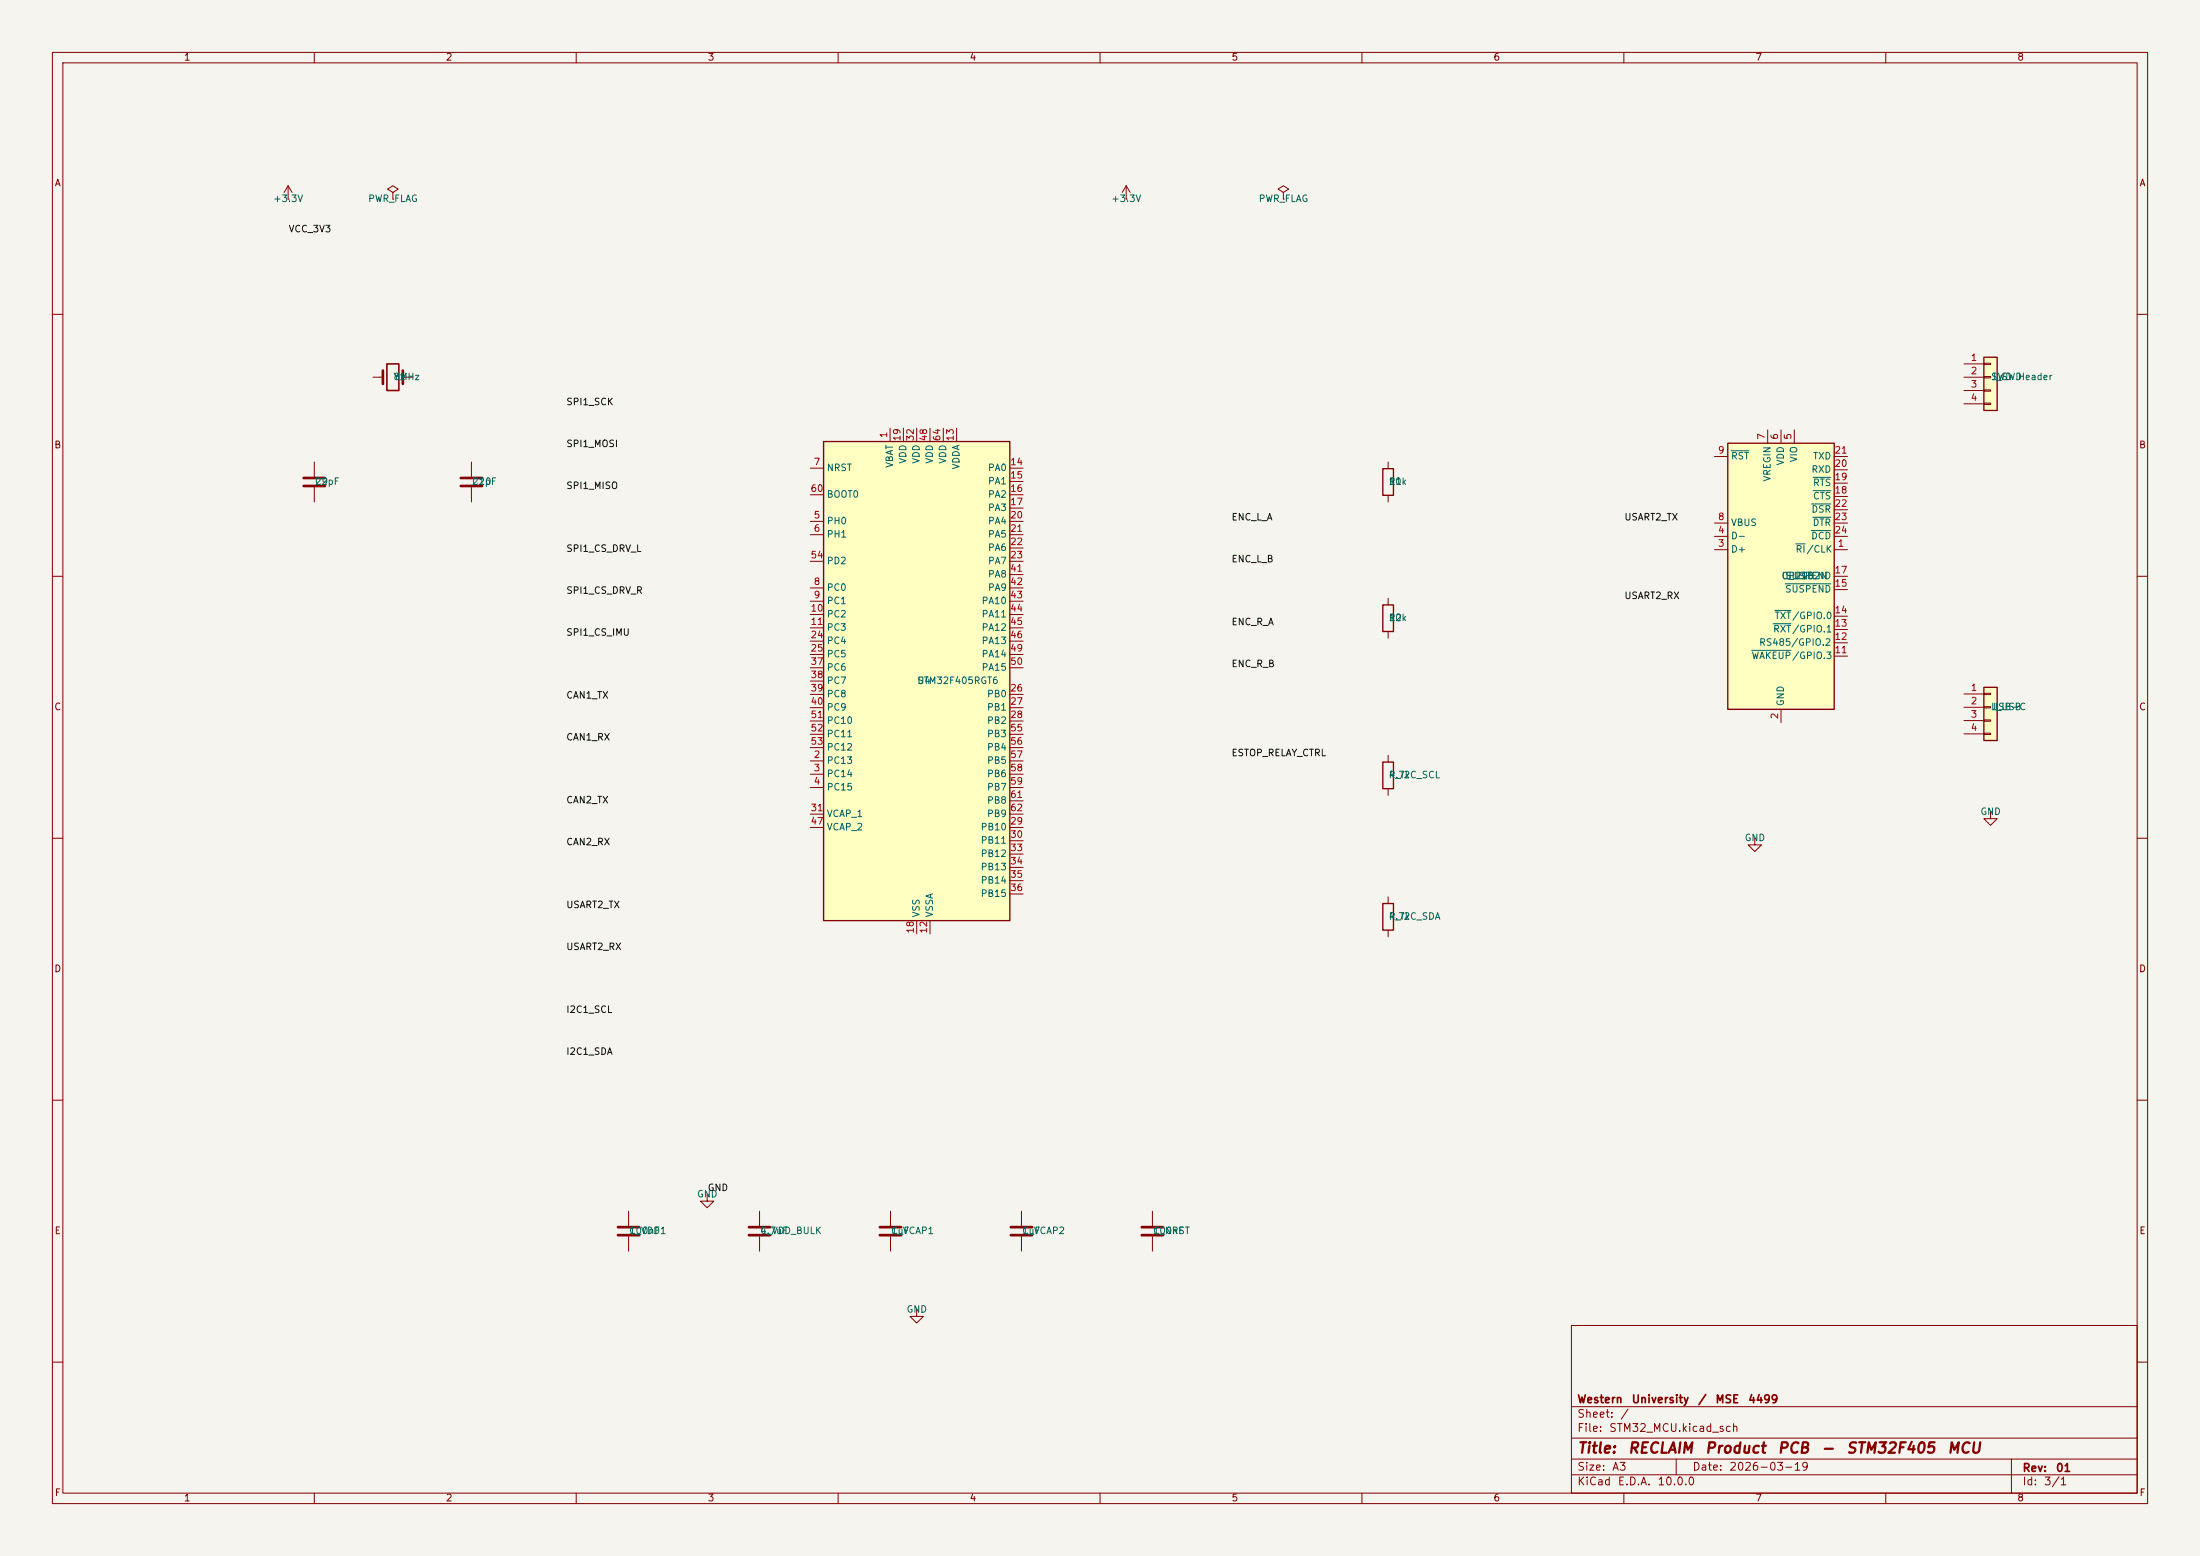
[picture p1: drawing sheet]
<svg xmlns="http://www.w3.org/2000/svg" width="420mm" height="297mm" viewBox="0 0 420 297" stroke-linecap="round" stroke-linejoin="round" font-family="sans-serif">
<path d="M0 0h420v297h-420z" fill="#f5f4ef" stroke="#f5f4ef" stroke-width=".19"/>
<g fill="none" stroke="#840000" stroke-width=".19">
<path d="M10 10h400v277h-400zM12 12h396v273h-396zM60 10v2M110 10v2M160 10v2M210 10v2M260 10v2M310 10v2M360 10v2M10 60h2M408 60h2M10 110h2"/>
<path d="M408 110h2M10 160h2M408 160h2M10 210h2M408 210h2M135 228v1.3h1.3l-1.3 1.2-1.3-1.2h1.3M135 228h.1M300 253h108v32h-108zM10 260h2M300 278.5h108M300 274.5h108M300 268.5h108"/>
<path d="M320 278.5v3M384 278.5v6.5M408 260h2M60 285v2M110 285v2M160 285v2M210 285v2M260 285v2M300 281.5h108M310 285v2M360 285v2"/>
</g>
<path d="M157.2 84.3h35.6v91.4h-35.6z" fill="#ffffc2"/>
<path d="M157.2 84.3h35.6v91.4h-35.6zM264 89.5h2v5h-2zM264 115.5h2v5h-2zM264 145.5h2v5h-2zM264 172.5h2v5h-2z" fill="none" stroke="#840000" stroke-width=".25"/>
<g fill="none" stroke="#840000" stroke-width=".19">
<path d="M215 38h.1M215 35.5l-.8 1.2M215 35.5l.8 1.2M215 35.5v2.5M245 36.7l1-.6-1-.6-1 .6 1 .6v1.3M245 38h.1M154.7 99.5h2.5M154.7 89.4h2.5M154.7 94.4h2.5M169.9 81.7v2.6M172.5 81.7v2.6M175 81.7v2.6"/>
<path d="M177.5 81.7v2.6M180.1 81.7v2.6M182.6 81.7v2.6M192.8 99.5h2.5M192.8 89.4h2.5M192.8 91.9h2.5M192.8 94.4h2.5M192.8 97h2.5M265 88.2v1.3M265 94.5v1.3M154.7 102.1h2.5M154.7 112.2h2.5"/>
<path d="M154.7 114.8h2.5M154.7 117.3h2.5M154.7 119.8h2.5M154.7 107.1h2.5M192.8 102.1h2.5M192.8 112.2h2.5M192.8 114.8h2.5M192.8 117.3h2.5M192.8 119.8h2.5M192.8 104.6h2.5M192.8 107.1h2.5M192.8 109.7h2.5"/>
<path d="M265 114.2v1.3M154.7 122.4h2.5M154.7 124.9h2.5M154.7 132.5h2.5M154.7 135.1h2.5M154.7 137.6h2.5M154.7 127.5h2.5M154.7 130h2.5M192.8 122.4h2.5M192.8 124.9h2.5M192.8 132.5h2.5M192.8 135.1h2.5"/>
<path d="M192.8 137.6h2.5M192.8 127.5h2.5M265 120.5v1.3M154.7 145.2h2.5M154.7 147.8h2.5M154.7 150.3h2.5M154.7 157.9h2.5M154.7 155.4h2.5M154.7 140.2h2.5M154.7 142.7h2.5M192.8 145.2h2.5M192.8 147.8h2.5"/>
<path d="M192.8 150.3h2.5M192.8 157.9h2.5M192.8 155.4h2.5M192.8 140.2h2.5M192.8 142.7h2.5M192.8 152.9h2.5M265 144.2v1.3M265 150.5v1.3M175 175.7v2.6M177.5 175.7v2.6M192.8 160.5h2.5M192.8 163h2.5"/>
<path d="M192.8 165.6h2.5M192.8 168.1h2.5M192.8 170.6h2.5M265 171.2v1.3M265 177.5v1.3M120 231.2v2.8M120 236v2.8M145 231.2v2.8M145 236v2.8M170 231.2v2.8M170 236v2.8M195 231.2v2.8"/>
<path d="M195 236v2.8M220 231.2v2.8M220 236v2.8M175 250v1.3h1.3l-1.3 1.2-1.3-1.2h1.3M175 250h.1"/>
</g>
<path d="M118 234.2h4M118 235.8h4M143 234.2h4M143 235.8h4M168 234.2h4M168 235.8h4M193 234.2h4M193 235.8h4M218 234.2h4M218 235.8h4" fill="none" stroke="#840000" stroke-width=".51"/>
<path d="M378.7 131.2h2.6v10.1h-2.6z" fill="#ffffc2"/>
<path d="M378.7 131.2h2.6v10.1h-2.6z" fill="none" stroke="#840000" stroke-width=".25"/>
<path d="M374.9 132.5h3.8M374.9 135h3.8M374.9 137.5h3.8M378.7 132.3h1.3v.3h-1.3zM378.7 134.9h1.3v.2h-1.3zM378.7 137.4h1.3v.3h-1.3zM378.7 140h1.3v.2h-1.3zM374.9 140.1h3.8" fill="none" stroke="#840000" stroke-width=".19"/>
<path d="M378.7 68.2h2.6v10.2h-2.6z" fill="#ffffc2"/>
<path d="M378.7 68.2h2.6v10.2h-2.6z" fill="none" stroke="#840000" stroke-width=".25"/>
<path d="M374.9 69.5h3.8M374.9 72h3.8M374.9 74.5h3.8M374.9 77.1h3.8M378.7 69.3h1.3v.3h-1.3zM378.7 71.9h1.3v.2h-1.3zM378.7 74.4h1.3v.3h-1.3zM378.7 77h1.3v.2h-1.3zM380 155v1.3h1.3l-1.3 1.2-1.3-1.2h1.3M380 155h.1" fill="none" stroke="#840000" stroke-width=".19"/>
<path d="M329.8 84.6h20.4v50.8h-20.4z" fill="#ffffc2"/>
<path d="M329.8 84.6h20.4v50.8h-20.4z" fill="none" stroke="#840000" stroke-width=".25"/>
<g fill="none" stroke="#840000" stroke-width=".19">
<path d="M55 38h.1M55 35.5l-.8 1.2M55 35.5l.8 1.2M55 35.5v2.5M75 36.7l1-.6-1-.6-1 .6 1 .6v1.3M75 38h.1M71.2 72h1.9M76.9 72h1.9M60 88.2v2.8M60 93v2.8M90 88.2v2.8M90 93v2.8"/>
<path d="M327.3 99.8h2.5M327.3 87.1h2.5M337.5 82.1v2.5M340 82.1v2.5M342.5 82.1v2.5M350.2 99.8h2.5M350.2 87.1h2.5M350.2 94.8h2.5M350.2 92.2h2.5M350.2 89.7h2.5M350.2 97.3h2.5M327.3 104.9h2.5"/>
<path d="M327.3 102.4h2.5M350.2 104.9h2.5M350.2 102.4h2.5M350.2 117.6h2.5M350.2 112.5h2.5M350.2 110h2.5M340 135.4v2.5M350.2 125.2h2.5M350.2 122.7h2.5M350.2 120.2h2.5M335 160v1.3h1.3l-1.3 1.2-1.3-1.2h1.3M335 160h.1"/>
</g>
<path d="M330.5 86h3.4M345.8 96.2h3.7M346.1 98.7h3.4M346.1 93.7h3.4M346.1 91.1h3.4M338.5 119.1h3.4M338.8 116.5h3.1M340.8 111.4h8.7M342.8 103.8h1.8M345.8 101.3h3.7M334.4 124.1h7.5" fill="none" stroke="#006464" stroke-width=".19"/>
<path d="M73.1 70.7v2.6M76.9 70.7v2.6M58 91.2h4M58 92.8h4M88 91.2h4M88 92.8h4" fill="none" stroke="#840000" stroke-width=".51"/>
<path d="M73.9 69.5h2.2v5h-2.2z" fill="none" stroke="#840000" stroke-width=".3"/>
<g font-size="2" fill="#840000">
<text x="301" y="277.9">Title:</text>
<text x="310.6" y="277.9">RECLAIM</text>
<text x="325.4" y="277.9">Product</text>
<text x="339.2" y="277.9">PCB</text>
<text x="347.5" y="277.9">-</text>
<text x="352.3" y="277.9">STM32F405</text>
<text x="371.6" y="277.9">MCU</text>
</g>
<g font-size="1.5" fill="#840000">
<text x="301" y="268.2">Western</text>
<text x="311.4" y="268.2">University</text>
<text x="324" y="268.2">/</text>
<text x="327.4" y="268.2">MSE</text>
<text x="333.6" y="268.2">4499</text>
<text x="301" y="273.7">File:</text>
<text x="301" y="271">Sheet:</text>
<text x="307.1" y="273.7">STM32_MCU.kicad_sch</text>
<text x="309.2" y="271">/</text>
<text x="301" y="281.1">Size:</text>
<text x="307.6" y="281.1">A3</text>
<text x="323" y="281.1">Date:</text>
<text x="330" y="281.1">2026-03-19</text>
<text x="386" y="281.3">Rev:</text>
<text x="392.4" y="281.3">01</text>
<text x="301" y="283.9">KiCad</text>
<text x="308.7" y="283.9">E.D.A.</text>
<text x="316.3" y="283.9">10.0.0</text>
<text x="386" y="283.9">Id:</text>
<text x="390.1" y="283.9">3/1</text>
</g>
<g font-size="1.3" fill="#840000">
<text x="35" y="11.9">1</text>
<text x="85" y="11.9">2</text>
<text x="135" y="11.9">3</text>
<text x="185" y="11.9">4</text>
<text x="235" y="11.9">5</text>
<text x="285" y="11.9">6</text>
<text x="335" y="11.9">7</text>
<text x="385" y="11.9">8</text>
<text x="10.3" y="35.9">A</text>
<text x="408.3" y="35.9">A</text>
<text x="10.3" y="85.9">B</text>
<text x="408.2" y="85.9">B</text>
<text x="10.3" y="135.9">C</text>
<text x="408.2" y="135.9">C</text>
<text x="10.3" y="185.9">D</text>
<text x="408.2" y="185.9">D</text>
<text x="10.3" y="235.9">E</text>
<text x="408.3" y="235.9">E</text>
<text x="10.3" y="285.9">F</text>
<text x="35" y="286.9">1</text>
<text x="85" y="286.9">2</text>
<text x="135" y="286.9">3</text>
<text x="185" y="286.9">4</text>
<text x="235" y="286.9">5</text>
<text x="285" y="286.9">6</text>
<text x="335" y="286.9">7</text>
<text x="385" y="286.9">8</text>
<text x="408.3" y="285.9">F</text>
</g>
<g font-size="1.3" fill="#006464">
<text x="52.1" y="38.9">+3.3V</text>
<text x="70.2" y="38.9">PWR_FLAG</text>
<text x="212.1" y="38.9">+3.3V</text>
<text x="240.2" y="38.9">PWR_FLAG</text>
<text x="75" y="72.9">Y1</text>
<text x="75" y="72.9">8MHz</text>
<text x="380" y="72.9">J_SWD</text>
<text x="380" y="72.9">SWD</text>
<text x="385.1" y="72.9">Header</text>
<text x="170.8" y="89.4" transform="rotate(-90 170.8 89.4)">VBAT</text>
<text x="173.3" y="88.6" transform="rotate(-90 173.3 88.6)">VDD</text>
<text x="175.9" y="88.6" transform="rotate(-90 175.9 88.6)">VDD</text>
<text x="178.4" y="88.6" transform="rotate(-90 178.4 88.6)">VDD</text>
<text x="180.9" y="88.6" transform="rotate(-90 180.9 88.6)">VDD</text>
<text x="183.5" y="89.7" transform="rotate(-90 183.5 89.7)">VDDA</text>
<text x="330.3" y="88">RST</text>
<text x="340.9" y="88.9" transform="rotate(-90 340.9 88.9)">VDD</text>
<text x="343.4" y="88.3" transform="rotate(-90 343.4 88.3)">VIO</text>
<text x="346" y="88">TXD</text>
<text x="60" y="92.9">C9</text>
<text x="60" y="92.9">22pF</text>
<text x="90" y="92.9">C10</text>
<text x="90" y="92.9">22pF</text>
<text x="157.7" y="90.2">NRST</text>
<text x="157.7" y="95.3">BOOT0</text>
<text x="188.5" y="90.2">PA0</text>
<text x="188.5" y="92.8">PA1</text>
<text x="188.5" y="95.3">PA2</text>
<text x="265" y="92.9">R1</text>
<text x="265" y="92.9">10k</text>
<text x="338.3" y="92" transform="rotate(-90 338.3 92)">VREGIN</text>
<text x="345.7" y="90.5">RXD</text>
<text x="346" y="95.6">CTS</text>
<text x="346" y="93.1">RTS</text>
<text x="157.7" y="100.4">PH0</text>
<text x="188.5" y="97.8">PA3</text>
<text x="188.5" y="100.4">PA4</text>
<text x="330.3" y="100.7">VBUS</text>
<text x="345.7" y="98.2">DSR</text>
<text x="345.9" y="100.7">DTR</text>
<text x="157.7" y="102.9">PH1</text>
<text x="188.5" y="102.9">PA5</text>
<text x="188.5" y="105.5">PA6</text>
<text x="330.3" y="105.8">D+</text>
<text x="330.3" y="103.2">D-</text>
<text x="342.7" y="105.8">RI/CLK</text>
<text x="345.6" y="103.2">DCD</text>
<text x="157.7" y="113.1">PC0</text>
<text x="157.7" y="108">PD2</text>
<text x="188.5" y="108">PA7</text>
<text x="188.5" y="110.5">PA8</text>
<text x="188.5" y="113.1">PA9</text>
<text x="340" y="110.9">U_USB</text>
<text x="340" y="110.9">CP2102N</text>
<text x="340.7" y="113.4">SUSPEND</text>
<text x="340.7" y="110.9">SUSPEND</text>
<text x="157.7" y="115.6">PC1</text>
<text x="157.7" y="118.2">PC2</text>
<text x="187.3" y="115.6">PA10</text>
<text x="187.3" y="118.2">PA11</text>
<text x="265" y="118.9">R2</text>
<text x="265" y="118.9">10k</text>
<text x="338.7" y="118.5">TXT/GPIO.0</text>
<text x="157.7" y="120.7">PC3</text>
<text x="157.7" y="123.2">PC4</text>
<text x="157.7" y="125.8">PC5</text>
<text x="187.3" y="120.7">PA12</text>
<text x="187.3" y="123.2">PA13</text>
<text x="187.3" y="125.8">PA14</text>
<text x="335.7" y="123.6">RS485/GPIO.2</text>
<text x="338.4" y="121">RXT/GPIO.1</text>
<text x="157.7" y="128.3">PC6</text>
<text x="157.7" y="130.9">PC7</text>
<text x="175" y="130.9">STM32F405RGT6</text>
<text x="175" y="130.9">U4</text>
<text x="187.3" y="128.3">PA15</text>
<text x="334.3" y="126.1">WAKEUP/GPIO.3</text>
<text x="157.7" y="133.4">PC8</text>
<text x="157.7" y="135.9">PC9</text>
<text x="188.3" y="133.4">PB0</text>
<text x="188.3" y="135.9">PB1</text>
<text x="340.9" y="134.9" transform="rotate(-90 340.9 134.9)">GND</text>
<text x="380" y="135.9">J_USB</text>
<text x="380" y="135.9">USB-C</text>
<text x="157.7" y="138.5">PC10</text>
<text x="157.7" y="141">PC11</text>
<text x="157.7" y="143.6">PC12</text>
<text x="188.3" y="138.5">PB2</text>
<text x="188.3" y="141">PB3</text>
<text x="188.3" y="143.6">PB4</text>
<text x="157.7" y="146.1">PC13</text>
<text x="157.7" y="148.6">PC14</text>
<text x="188.3" y="146.1">PB5</text>
<text x="188.3" y="148.6">PB6</text>
<text x="265" y="148.9">R_I2C_SCL</text>
<text x="265" y="148.9">4.7k</text>
<text x="157.7" y="151.2">PC15</text>
<text x="188.3" y="151.2">PB7</text>
<text x="188.3" y="153.7">PB8</text>
<text x="378" y="155.9">GND</text>
<text x="157.7" y="156.3">VCAP_1</text>
<text x="157.7" y="158.8">VCAP_2</text>
<text x="187.1" y="158.8">PB10</text>
<text x="187.1" y="161.3">PB11</text>
<text x="188.3" y="156.3">PB9</text>
<text x="333" y="160.9">GND</text>
<text x="187.1" y="163.9">PB12</text>
<text x="187.1" y="166.4">PB13</text>
<text x="187.1" y="169">PB14</text>
<text x="187.1" y="171.5">PB15</text>
<text x="175.9" y="175.2" transform="rotate(-90 175.9 175.2)">VSS</text>
<text x="178.4" y="175.2" transform="rotate(-90 178.4 175.2)">VSSA</text>
<text x="265" y="175.9">4.7k</text>
<text x="265" y="175.9">R_I2C_SDA</text>
<text x="133" y="228.9">GND</text>
<text x="120" y="235.9">C_VDD1</text>
<text x="120" y="235.9">100nF</text>
<text x="145" y="235.9">C_VDD_BULK</text>
<text x="145" y="235.9">4.7uF</text>
<text x="170" y="235.9">C_VCAP1</text>
<text x="170" y="235.9">1uF</text>
<text x="195" y="235.9">C_VCAP2</text>
<text x="195" y="235.9">1uF</text>
<text x="220" y="235.9">100nF</text>
<text x="220" y="235.9">C_NRST</text>
<text x="173" y="250.9">GND</text>
</g>
<g font-size="1.3" fill="#0f0f0f">
<text x="55" y="44.7">VCC_3V3</text>
<text x="108" y="77.7">SPI1_SCK</text>
<text x="108" y="85.7">SPI1_MOSI</text>
<text x="108" y="93.7">SPI1_MISO</text>
<text x="235" y="99.7">ENC_L_A</text>
<text x="310" y="99.7">USART2_TX</text>
<text x="108" y="105.7">SPI1_CS_DRV_L</text>
<text x="235" y="107.7">ENC_L_B</text>
<text x="108" y="113.7">SPI1_CS_DRV_R</text>
<text x="235" y="119.7">ENC_R_A</text>
<text x="310" y="114.7">USART2_RX</text>
<text x="108" y="121.7">SPI1_CS_IMU</text>
<text x="235" y="127.7">ENC_R_B</text>
<text x="108" y="133.7">CAN1_TX</text>
<text x="108" y="141.7">CAN1_RX</text>
<text x="235" y="144.7">ESTOP_RELAY_CTRL</text>
<text x="108" y="153.7">CAN2_TX</text>
<text x="108" y="161.7">CAN2_RX</text>
<text x="108" y="173.7">USART2_TX</text>
<text x="108" y="181.7">USART2_RX</text>
<text x="108" y="193.7">I2C1_SCL</text>
<text x="108" y="201.7">I2C1_SDA</text>
<text x="135" y="227.7">GND</text>
</g>
<g font-size="1.3" fill="#a90000">
<text x="376.1" y="69.2">1</text>
<text x="376.1" y="71.7">2</text>
<text x="376.1" y="74.3">3</text>
<text x="376.1" y="76.8">4</text>
<text x="169.7" y="83.7" transform="rotate(-90 169.7 83.7)">1</text>
<text x="155.2" y="89.1">7</text>
<text x="172.2" y="84.3" transform="rotate(-90 172.2 84.3)">19</text>
<text x="174.7" y="84.3" transform="rotate(-90 174.7 84.3)">32</text>
<text x="177.3" y="84.3" transform="rotate(-90 177.3 84.3)">48</text>
<text x="179.8" y="84.3" transform="rotate(-90 179.8 84.3)">64</text>
<text x="182.4" y="84.3" transform="rotate(-90 182.4 84.3)">13</text>
<text x="192.7" y="89.1">14</text>
<text x="327.9" y="86.9">9</text>
<text x="337.2" y="84" transform="rotate(-90 337.2 84)">7</text>
<text x="339.7" y="84" transform="rotate(-90 339.7 84)">6</text>
<text x="342.3" y="84" transform="rotate(-90 342.3 84)">5</text>
<text x="350.1" y="89.4">20</text>
<text x="350.1" y="86.9">21</text>
<text x="154.6" y="94.2">60</text>
<text x="192.7" y="91.6">15</text>
<text x="192.7" y="94.2">16</text>
<text x="350.1" y="94.5">18</text>
<text x="350.1" y="92">19</text>
<text x="155.2" y="99.3">5</text>
<text x="155.2" y="101.8">6</text>
<text x="192.7" y="96.7">17</text>
<text x="192.7" y="99.3">20</text>
<text x="192.7" y="101.8">21</text>
<text x="327.9" y="99.6">8</text>
<text x="350.1" y="97">22</text>
<text x="350.1" y="99.6">23</text>
<text x="154.6" y="106.9">54</text>
<text x="192.7" y="104.3">22</text>
<text x="192.7" y="106.9">23</text>
<text x="327.9" y="104.7">3</text>
<text x="327.9" y="102.1">4</text>
<text x="350.1" y="102.1">24</text>
<text x="350.7" y="104.7">1</text>
<text x="155.2" y="112">8</text>
<text x="192.7" y="109.4">41</text>
<text x="192.7" y="112">42</text>
<text x="350.1" y="112.3">15</text>
<text x="350.1" y="109.7">17</text>
<text x="154.6" y="117">10</text>
<text x="154.6" y="119.6">11</text>
<text x="155.2" y="114.5">9</text>
<text x="192.7" y="114.5">43</text>
<text x="192.7" y="117">44</text>
<text x="192.7" y="119.6">45</text>
<text x="350.1" y="119.9">13</text>
<text x="350.1" y="117.4">14</text>
<text x="154.6" y="122.1">24</text>
<text x="154.6" y="124.7">25</text>
<text x="192.7" y="122.1">46</text>
<text x="192.7" y="124.7">49</text>
<text x="350.1" y="125">11</text>
<text x="350.1" y="122.4">12</text>
<text x="154.6" y="127.2">37</text>
<text x="154.6" y="129.7">38</text>
<text x="192.7" y="127.2">50</text>
<text x="154.6" y="132.3">39</text>
<text x="154.6" y="134.8">40</text>
<text x="154.6" y="137.4">51</text>
<text x="192.7" y="132.3">26</text>
<text x="192.7" y="134.8">27</text>
<text x="192.7" y="137.4">28</text>
<text x="339.7" y="137.4" transform="rotate(-90 339.7 137.4)">2</text>
<text x="376.1" y="132.2">1</text>
<text x="376.1" y="134.7">2</text>
<text x="376.1" y="137.3">3</text>
<text x="154.6" y="139.9">52</text>
<text x="154.6" y="142.4">53</text>
<text x="192.7" y="139.9">55</text>
<text x="192.7" y="142.4">56</text>
<text x="376.1" y="139.8">4</text>
<text x="155.2" y="145">2</text>
<text x="155.2" y="147.5">3</text>
<text x="192.7" y="145">57</text>
<text x="192.7" y="147.5">58</text>
<text x="154.6" y="155.1">31</text>
<text x="155.2" y="150.1">4</text>
<text x="192.7" y="150.1">59</text>
<text x="192.7" y="152.6">61</text>
<text x="192.7" y="155.1">62</text>
<text x="154.6" y="157.7">47</text>
<text x="192.7" y="157.7">29</text>
<text x="192.7" y="160.2">30</text>
<text x="192.7" y="162.8">33</text>
<text x="192.7" y="165.3">34</text>
<text x="192.7" y="167.8">35</text>
<text x="192.7" y="170.4">36</text>
<text x="174.7" y="178.3" transform="rotate(-90 174.7 178.3)">18</text>
<text x="177.3" y="178.3" transform="rotate(-90 177.3 178.3)">12</text>
</g>
</svg>
